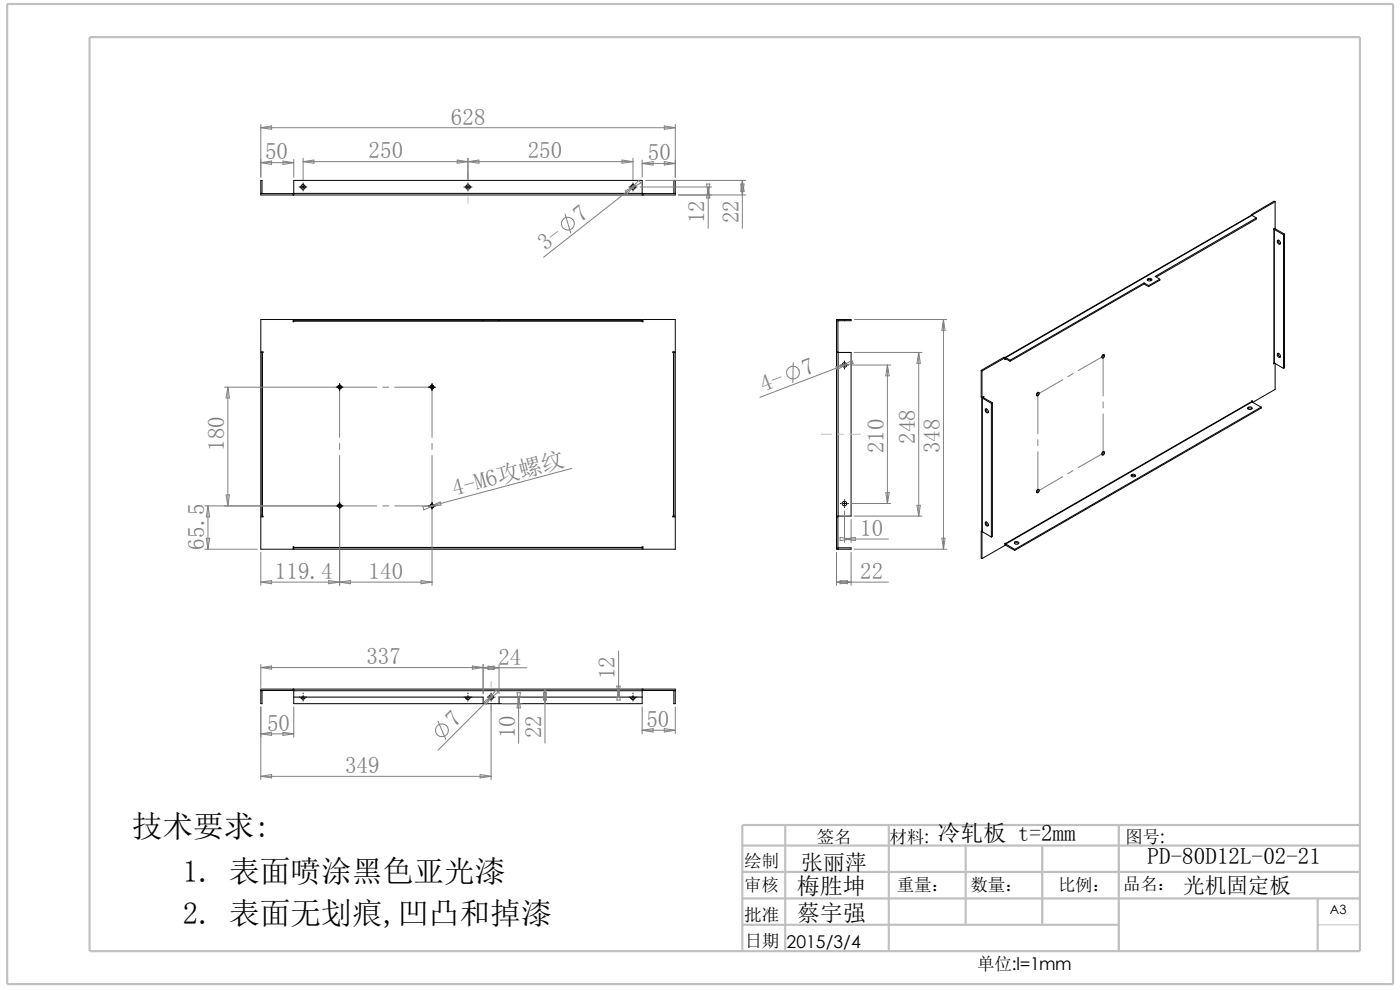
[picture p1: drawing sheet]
<svg xmlns="http://www.w3.org/2000/svg" width="297mm" height="210mm" viewBox="0 0 297 210" stroke-linecap="round" stroke-linejoin="round" font-family="sans-serif">
<path d="M99.3 36.5v1.4M99.3 39.2v1.3M99.3 41.7v1.4M174.2 92.1h2.2M177.7 92.1h1.3M180.3 92.1h2.2M104.2 144.6v1.2M104.2 147.1v1.2M104.2 149.6v1.3M279.5 196.2h9" fill="none" stroke="#c0c0c0" stroke-width=".21"/>
<g fill="none" stroke="#c0c0c0" stroke-width=".47">
<path d="M1.5 .8h294v207.9h-294zM19 7.9h269.5v193.9h-269.5zM157.5 179.4h131M166.6 175v26.8M188.6 175v26.8M204.9 179.4v16.8M221.1 179.4v16.8M237.4 175v26.8M288.5 175h-131v26.8M157.5 196.2h79.9M157.5 190.6h131M157.5 185h131"/>
<path d="M279.5 190.6v11.2"/>
</g>
<g fill="none" stroke="#000" stroke-width=".21">
<path d="M63.5 39.7h.1M63.8 39.7h1M64.3 38.8v.2M64.3 39.3v.7M65 39.7h.1M98.4 39.7h.2M98.8 39.7h1M99.3 38.8v.2M99.3 39.3v.7M100 39.7h.1M133.4 39.7h.2M133.8 39.7h1"/>
<path d="M134.3 38.8v.2M134.3 39.3v.7M135 39.7h.1M55.6 41l-.3 .1h7M55.6 41l.1 .1M55.6 41v-2.7h-.3v3.1h88v-3.1h-.3v2.7M62.2 41.1v.3M62.3 41v.4M62.3 41v-2.7h73.9v2.7M62.3 41h73.9M64.3 40.4v.1M99.3 40.4v.1"/>
<path d="M134.3 40.4v.1M136.2 41v.4M136.4 41.1v.3M143 41l.3 .1h-7.1M143 41l-.1 .1M243.4 59.2a.48 .48 0 0 1 .5-.2 .48 .48 0 0 1 .4 .4 .51 .51 0 0 1-.5 .2 .51 .51 0 0 1-.4-.4zM243.4 59.4a.72 .72 0 0 1 .9 0M246 59.2l-2.3 1.4M246 59.2v.2l-2.3 1.4M265.5 45.5l.1 .1M265.5 45.5v.2M265.6 45.7l-52.5 30.2h.3"/>
<path d="M265.6 45.7l.9 .5M265.6 45.7l-52.2 30.2M265.6 45.6v.1M266.5 46.2l-21.4 12.4 .9 .6M266.5 46.2v.3l-21.2 12.3M270.2 48.6l.1 .1M270.3 48.7h.1M270.3 48.7v28.3M270.3 48.5l.3 .1M270.3 48.7l2 1.1M270.5 42.8l-4.9 2.8M270.5 42.8v5.6l-.3 .2"/>
<path d="M270.5 42.8l-.2-.1-4.8 2.8M270.6 48.6l1.9 1.1M270.6 48.6l-.3 .1M271 51a.46 .46 0 0 1 .5 .2 .46 .46 0 0 1-.1 .6l-.4-.4zM271.2 50.9a.72 .72 0 0 0 .4 .8M272.3 49.8v28.3M272.5 49.7l-.2 .1M272.5 49.7v28.3l-.2 .1M55.6 74.8h.1M55.6 74.8h-.3v34.7h.3M55.6 74.8v34.7M55.7 74.8v34.7"/>
<path d="M62.3 68v.1M62.3 68v-.2h73.9v.2M62.3 68.1l-.1 .1v-.4h-6.9v6.8h.5l-.1 .2M62.3 68h73.9M62.3 68.1h73.9M102.5 67.8v.2M105.9 67.8v.2M136.2 68v.1M136.2 68.1l.2 .1v-.4h6.9v6.8h-.6l.2 .2M142.9 74.8h.1M142.9 74.8v34.7M143 74.8h.3v34.7h-.3"/>
<path d="M143 74.8v34.7M177.5 74.8h3.1v34.7h-3.1M177.5 74.6h.3M177.8 68.1l2.8-.1v-.2h-3.1v48.7h3.1v-.3l-2.8-.1M177.8 67.8h.1M177.8 67.8v48.7M178.3 77.4h.1M178.8 77.4h.7M179.2 67.8v.2M179.2 76.6v.1M179.2 77.1v.7M179.2 78.1v.2"/>
<path d="M179.8 77.4h.2M208.2 78.6l.1 .1M208.2 78.6v5.6l.1 .1M208.3 78.7v5.6M213.2 75.9l.1 .3M213.2 75.9l-4.9 2.8M213.2 75.9l-.2-.1-4.8 2.8M213.2 76.1h.1M213.2 76.2h.1M213.3 76.1h.1M213.3 76.1v.1M213.4 75.9l.9 .5"/>
<path d="M213.4 75.9v.2M213.4 76.1l.9 .5M214.3 76.4v.2M233.8 75.5l.3-.2a.31 .31 0 0 1 .1 .4 .31 .31 0 0 1-.4 .1zM234 75.2h.1a.38 .38 0 0 1 .1 .5 .38 .38 0 0 1-.4 .2zM234.1 75.3l-.3 .5M242.7 60l1 .6M242.7 60l-28.4 16.4M242.7 60v.2M242.7 60.2l-28.4 16.4M242.7 60.2l1 .6M243.7 60.6v.2"/>
<path d="M270.3 77h.1M270.3 77l-.1 .2 .2-.2M270.3 77l2 1.1M270.5 77.1v5.5l-4.7 2.7M271 75a.46 .46 0 0 1 .5 .2 .46 .46 0 0 1-.1 .6l-.3-.2zM271.2 74.9a.72 .72 0 0 0 .4 .8M71.3 82.1h1.4M71.6 82.2a.42 .42 0 0 1 .4-.5 .42 .42 0 0 1 .5 .4 .42 .42 0 0 1-.6 .4M72.1 81.4v1.4M90.9 82.1h1.4M91.2 82.2a.42 .42 0 0 1 .4-.5 .42 .42 0 0 1 .5 .4 .42 .42 0 0 1-.6 .4M91.7 81.4v1.4"/>
<path d="M208.4 84.5l-.1-.2v28.4l.1 .1M208.4 84.5l1.9 1.1M208.4 84.5v28.3M208.5 84.2l.1 .1M208.6 84.3h.1M208.6 84.3l1.9 1.1M208.6 84.3l-.2 .2M208.6 84.2h.1M208.7 84.2l-.1 .1M208.7 84.2l-.4 .1M209 86.8a.48 .48 0 0 1 .6 .2 .48 .48 0 0 1-.1 .6 .57 .57 0 0 1-.5-.8zM209.2 86.7a.72 .72 0 0 0 .4 .8"/>
<path d="M210.3 85.6v28.3M210.5 85.4v28.4l-.2 .1M210.5 85.4l-.2 .2M220 83.4l.3-.1a.32 .32 0 0 1 0 .4 .32 .32 0 0 1-.4 .1zM220.2 83.2h.1a.37 .37 0 0 1 .1 .5 .37 .37 0 0 1-.5 .2v-.3zM220.2 83.3l-.3 .5M233.8 96.1l.3-.3a.31 .31 0 0 1 .1 .4 .31 .31 0 0 1-.4 .2zM233.9 95.9l.2-.1a.38 .38 0 0 1 .1 .5 .38 .38 0 0 1-.4 .1zM234.1 95.8l-.3 .6M264.7 86.4a.46 .46 0 0 1 .6-.2 .46 .46 0 0 1 .3 .5 .48 .48 0 0 1-.6 .2 .48 .48 0 0 1-.3-.5zM264.7 86.7a.67 .67 0 0 1 .9 0M265.6 85.2v.1"/>
<path d="M265.6 85.2v-.2v.3M265.6 85.2l-52.3 30.1M265.6 85.3l-52.2 30.1M265.6 85.3l1.9 1.1M267.5 86.4l-52.2 30.1M267.5 86.4v.2l-52.2 30.2M55.6 109.5h.1M55.7 109.5l.1 .1h-.5v6.9h6.9v-.5l.1 .1M62.3 116.1v.1M62.3 116.2v.3h73.9v-.3M62.3 116.2h73.9M62.3 116.1h73.9"/>
<path d="M71.3 107.3h1.4M71.6 107.4a.42 .42 0 0 1 .4-.5 .42 .42 0 0 1 .5 .5 .42 .42 0 0 1-.6 .3M72.1 106.6v1.4M90.9 107.3h1.4M91.2 107.4a.42 .42 0 0 1 .4-.5 .42 .42 0 0 1 .5 .5 .42 .42 0 0 1-.6 .3M91.7 106.6v1.4M136.2 116.1v.1M142.9 109.5h.1M142.9 109.5l-.2 .1h.6v6.9h-6.9v-.5l-.2 .1M177.5 109.6h.3M178.3 106.8h.1M178.8 106.8h.7"/>
<path d="M179.2 106v.1M179.2 106.5v.7M179.2 107.5v.2M179.8 106.8h.2M208.2 112.8v5.6l.1 .1M208.2 112.8l.1 .1M208.3 112.7l-.1 .1M208.3 112.9v5.6M208.4 112.8l1.9 1.1M208.4 112.8l-.1 .1M209 110.8a.49 .49 0 0 1 .6 .2 .49 .49 0 0 1-.1 .6 .57 .57 0 0 1-.5-.8zM209.2 110.7a.72 .72 0 0 0 .4 .8"/>
<path d="M213.2 115.5l.2 .2M213.2 115.3h.1M213.2 115.3v.4l-4.9 2.8M213.3 115.3l.1 .1M213.4 115.4v.3M213.4 115.4l1.9 1.1M213.4 115.7l1.9 1.1M215.2 115a.47 .47 0 0 1 .6-.1 .47 .47 0 0 1 .3 .4 .47 .47 0 0 1-.6 .2 .47 .47 0 0 1-.3-.5zM215.2 115.3a.67 .67 0 0 1 .9 0M215.3 116.5v.3M220 104l.3-.2a.32 .32 0 0 1 0 .5 .32 .32 0 0 1-.4 .1zM220 103.9l.3-.1a.37 .37 0 0 1 .1 .5 .37 .37 0 0 1-.5 .1z"/>
<path d="M220.2 103.8l-.3 .6M240 101a.67 .67 0 0 1 .9 0M240.1 100.7a.45 .45 0 0 1 .5-.1 .45 .45 0 0 1 .2 .4 .5 .5 0 0 1-.5 .2 .5 .5 0 0 1-.3-.4zM55.6 146.5v2.8h-.3v-3.1h88v3.1h-.3v-2.8M55.7 146.5h-.1M62.2 146.2v.3M62.3 146.2v.3M62.3 146.5h-7h.3M62.3 146.5v2.8h73.9v-2.8M62.3 147.9h40.2v1.4M62.3 146.5h73.9M63.8 147.9l.2 .4h.3h.3l.2-.4"/>
<path d="M64.3 147v.2M64.3 147.5v.7M64.3 148.5v.2M98.8 147.9v.2l.5 .3 .2-.1 .3-.4M99.3 147v.2M99.3 147.5v.7M99.3 148.5v.2M103.3 147.9h.2M103.8 147.9h.7M104.2 147v.2M104.2 147.5v.7M104.2 148.5v.2"/>
<path d="M104.9 147.9h.1M133.8 147.9l.2 .4 .3 .1 .3-.1 .2-.4M134.3 147v.2M134.3 147.5v.7M134.3 148.5v.2M136.2 146.2v.3M136.2 146.5h7.1h-.3M136.2 147.9h-30.3v1.4M136.4 146.2v.3M142.9 146.5h.1"/>
<circle cx="64.3" cy="39.7" r=".48"/>
<circle cx="99.3" cy="39.7" r=".48"/>
<circle cx="134.3" cy="39.7" r=".5"/>
<circle cx="179.1" cy="77.4" r=".48"/>
<circle cx="72" cy="82.1" r=".35"/>
<circle cx="91.6" cy="82.1" r=".35"/>
<circle cx="72" cy="107.3" r=".35"/>
<circle cx="91.6" cy="107.3" r=".35"/>
<circle cx="179.1" cy="106.8" r=".48"/>
<circle cx="104.2" cy="147.9" r=".48"/>
</g>
<g fill="none" stroke="#808080" stroke-width=".21">
<path d="M55.3 27.1l2.3-.4v.7zM55.3 34.5l2.3-.3v.7zM55.3 26.4v11.2M55.3 34.5h7M55.3 27.1h88M60 34.2l2.3 .3-2.3 .4zM62.3 33.8v3.8M64.3 33.6v4.5M64.3 34.3h70M64.3 34.3l2.3-.3v.6zM97 34v.6l4.6-.6v.6zM99.3 33.6v4.5"/>
<path d="M132 34l2.3 .3-2.3 .3zM133.9 40l-18.6 14.6M134.3 33.6v4.5M134.7 39.4l-.8 .6M135.5 38.3l.4 .5-2 1.2zM135.8 39.7h15.2M136.2 34v3.6M136.2 34.7h7.1M136.2 34.7l2.4-.4v.7zM136.9 38.3h21.3M140.9 34.3l2.4 .4-2.4 .3zM140.9 26.7l2.4 .4-2.4 .3z"/>
<path d="M143.3 26.4v11.2M149.9 39h.7l-.4 2.4zM150.2 39.7v8.7M150.2 39.7l.4 2.3h-.7zM157.1 39h.8l-.4 2.4zM157.5 38.3l.4 2.3h-.8zM157.5 38.3v10.1M119.9 45.4l1.2 4M132.6 40.5l2.1-1.1-1.6 1.7zM143.9 41.4h14.3M168.3 76.9l-.1 4.3M177.3 77.7l2.3-.4-2 1.1z"/>
<path d="M178.7 77.6l2-1.1 .3 .6zM178.7 77.6l-17.5 6.7M179.6 77.3l-.9 .3M180.7 77.4h8.3M181.2 74.8h14.4M181.2 67.8h19.6M188.3 77.4v29.4M188.3 77.4l.3 2.3h-.7zM194.9 74.8l.3 2.3h-.7zM194.9 74.8v34.7M200.2 67.8v48.7M200.2 67.8l.3 2.3h-.7z"/>
<path d="M227.6 79.2l-1.1 .7M228.7 78.6l5.3-3v8.4M47.6 82.1h23.7M48.3 82.1v25.2M48.3 82.1l.4 2.3h-.7zM72.1 96.6v10.7h7.8M72.1 94.1v1.2M79.9 82.1h-7.8v10.7M81.2 82.1h1.3M83.7 82.1h8v10.7M91.7 96.6v10.7h-8M91.7 94.1v1.2"/>
<path d="M121.3 99.4l-29.3 7.8M220.2 95.8v8.4l5.2-3.1M220.2 93.3v1.2M225.4 80.6l-5.2 3v8.4M227.6 99.8l-1.1 .7M234 87.8v8.4l-5.3 3M234 85.3v1.2M43.4 107.3h27.9M43.4 116.5h11.2M43.8 114.2h.7l-.4 2.3zM44.1 107.3v9.2M44.1 107.3l.4 2.3h-.7z"/>
<path d="M48 105h.7l-.4 2.3zM55.3 117.2v7M72.1 108v16.2M81.2 107.3h1.3M89.7 107.4l2.3-.2-2.1 1zM91.2 107.4l2.2-.9 .2 .6zM91.7 108v16.2M92 107.2l-.8 .2M177.5 117.2v7M178.2 114l2.4 .3-2.4 .4zM179.2 114.3l2.2-.3v.7zM179.2 114.3h9.3"/>
<path d="M179.2 108.4v6.7M180.6 110.2v4.9M180.6 117.2v7M180.7 106.8h8.3M181.2 116.5h19.6M181.2 109.5h14.4M187.9 104.5h.7l-.3 2.3zM194.5 107.2h.7l-.3 2.3zM199.8 114.2h.7l-.3 2.3zM55.3 123.5l2.3-.4v.7zM55.3 123.5h36.4M69.7 123.1l4.6 .7v-.7l-4.6 .7z"/>
<path d="M89.3 123.1l2.4 .4-2.4 .3zM131.2 138.1v9.8M177.5 123.5h11M177.5 123.5l2.3-.4v.7zM178.2 123.1l2.4 .4-2.4 .3zM55.3 141.6l2.3-.3v.6zM55.3 155.7l2.3-.4v.7zM55.3 140.9v4.9M55.3 149.9v15.5M55.3 155.7h7M55.3 141.6h47.2M60 155.3l2.3 .4-2.3 .3z"/>
<path d="M62.3 149.9v6.5M92.9 153l1.7 3.8M100.2 141.3l2.3 .3-2.3 .3zM102.5 140.9v6.3M102.5 141.6h9.3M102.5 141.6l2.3-.3v.7zM102.7 148.9l1.8-1.4-1.3 1.9zM103.5 141.3l2.4 .3-2.4 .4zM104.2 149.4v16M104.5 147.5l-11.6 11.6M105.2 146.3l.5 .5-1.9 1.4zM105.7 147.9h5"/>
<path d="M105.9 141v6.2M106.6 149.3h4.1M109.7 146.9h.7l-.4 2.4zM110 147.9v9.8M110 147.9l.4 2.3h-.7zM115.3 146.9h.7l-.4 2.4zM115.6 146.2l.4 2.3h-.7zM115.6 146.2v11.4M130.9 145.5h.7l-.4 2.4zM131.2 146.2l.4 2.3h-.7zM136.2 149.9v5.7M136.2 154.9l2.4-.3v.7z"/>
<path d="M136.2 154.9h7.1M140.9 154.6l2.4 .3-2.4 .4zM143.3 149.9v5.7M55.3 164.7l2.3-.4v.7zM55.3 164.7h48.9M101.9 164.3l2.3 .4-2.3 .3z"/>
<circle cx="120.5" cy="47.5" r="1.36"/>
<circle cx="168.2" cy="79" r="1.37"/>
<circle cx="93.8" cy="154.9" r="1.37"/>
</g>
<g font-size="6.5">
<text x="27.9" y="177.6">技术要求:</text>
<text x="38.8" y="187.2">1. 表面喷涂黑色亚光漆</text>
<text x="38.8" y="196">2. 表面无划痕,凹凸和掉漆</text>
</g>
<g font-size="4.9" fill="#808080">
<text x="95.7" y="26.4">628</text>
<text x="56.3" y="33.8">50</text>
<text x="78.2" y="33.6">250</text>
<text x="112" y="33.6">250</text>
<text x="137.5" y="34">50</text>
<text x="123.2" y="47.4" transform="rotate(-38 123.2 47.4)">7</text>
<text x="149.5" y="47.3" transform="rotate(-90 149.5 47.3)">12</text>
<text x="156.7" y="47.3" transform="rotate(-90 156.7 47.3)">22</text>
<text x="115.7" y="53.3" transform="rotate(-38 115.7 53.3)">3-</text>
<text x="162" y="83.1" transform="rotate(-21 162 83.1)">4-</text>
<text x="170.8" y="79.8" transform="rotate(-21 170.8 79.8)">7</text>
<text x="47.6" y="95.6" transform="rotate(-90 47.6 95.6)">180</text>
<text x="194.1" y="94.1" transform="rotate(-90 194.1 94.1)">248</text>
<text x="187.5" y="96.1" transform="rotate(-90 187.5 96.1)">210</text>
<text x="199.4" y="96.1" transform="rotate(-90 199.4 96.1)">348</text>
<text x="96.4" y="105.2" transform="rotate(-15 96.4 105.2)">4-M6攻螺纹</text>
<text x="182.5" y="113.7">10</text>
<text x="43.3" y="116.6" transform="rotate(-90 43.3 116.6)">65.5</text>
<text x="58.3" y="122.8">119.4</text>
<text x="78.2" y="122.8">140</text>
<text x="182.5" y="122.8">22</text>
<text x="77.7" y="140.9">337</text>
<text x="105.7" y="141">24</text>
<text x="130.5" y="144.1" transform="rotate(-90 130.5 144.1)">12</text>
<text x="56.6" y="155">50</text>
<text x="96.5" y="154.5" transform="rotate(-45 96.5 154.5)">7</text>
<text x="137.2" y="154.2">50</text>
<text x="109.3" y="156.6" transform="rotate(-90 109.3 156.6)">10</text>
<text x="114.8" y="156.6" transform="rotate(-90 114.8 156.6)">22</text>
<text x="73.2" y="164">349</text>
</g>
<g font-size="4.9">
<text x="198.9" y="178.4">冷轧板 t=2mm</text>
<text x="243.5" y="183.3">PD-80D12L-02-21</text>
<text x="169.1" y="189.6">梅胜坤</text>
<text x="169.1" y="195.5">蔡宇强</text>
</g>
<g font-size="4.6">
<text x="170" y="184.5">张丽萍</text>
<text x="251" y="189.5">光机固定板</text>
</g>
<g font-size="3.7">
<text x="173.3" y="178.8">签名</text>
<text x="188.7" y="178.8">材料:</text>
<text x="238.7" y="178.8">图号:</text>
<text x="157.9" y="183.9">绘制</text>
<text x="157.9" y="189">审核</text>
<text x="190.2" y="189">重量：</text>
<text x="205.9" y="189">数量：</text>
<text x="224.4" y="189">比例：</text>
<text x="238.3" y="188.8">品名：</text>
<text x="157.9" y="195.4">批准</text>
<text x="158" y="200.8">日期</text>
<text x="166.9" y="201.2">2015/3/4</text>
<text x="207.3" y="205.7">单位:l=1mm</text>
</g>
<text font-size="2.7" x="282.1" y="193.8">A3</text>
</svg>
